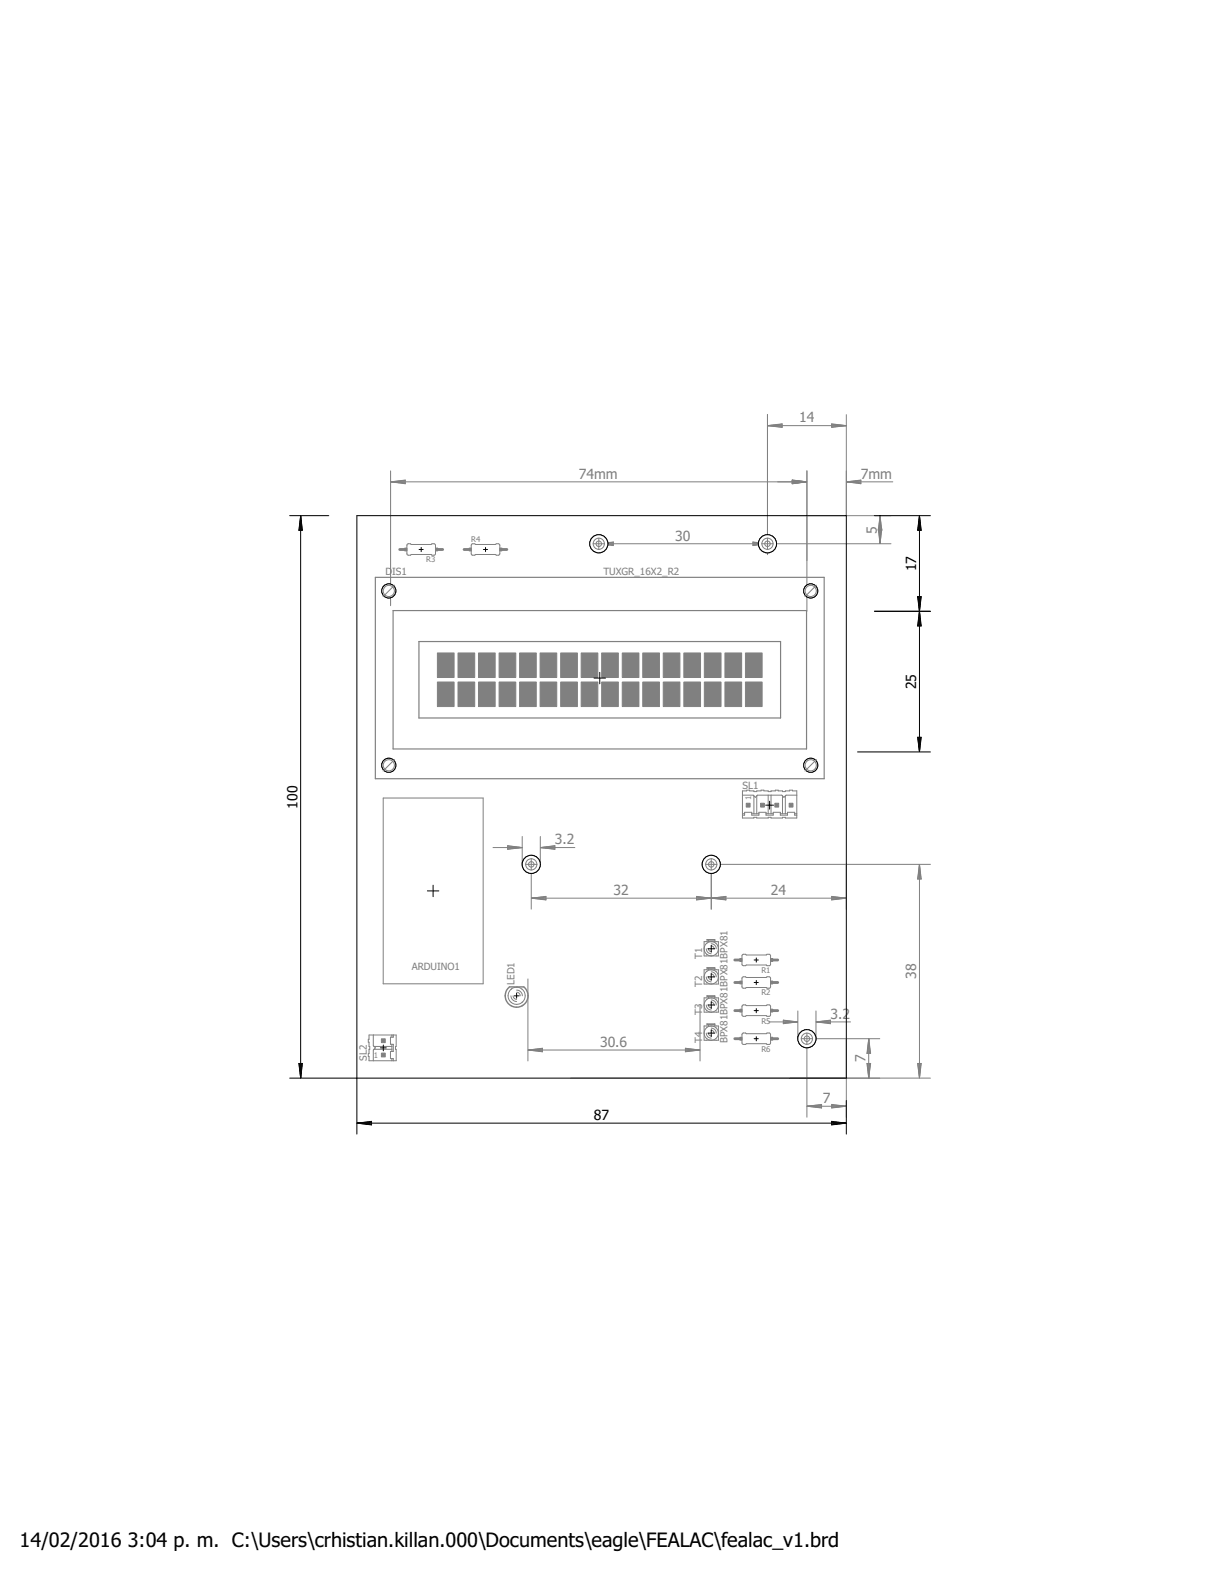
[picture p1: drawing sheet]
<svg xmlns="http://www.w3.org/2000/svg" width="216mm" height="279mm" viewBox="0 0 216 279" stroke-linecap="round" stroke-linejoin="round" font-family="sans-serif">
<path d="M66.7 102.6h79.8v35.8h-79.8zM69.8 108.5h73.5v24.6h-73.5zM74.4 114h64.3v13.6h-64.3z" fill="none" stroke="#808080" stroke-width=".21"/>
<g fill="#808080" stroke="#808080" stroke-width=".18">
<path d="M77.7 116.1h3v4.3h-3z"/>
<path d="M77.7 121.2h3v4.4h-3z"/>
<path d="M81.4 116.1h2.9v4.3h-2.9z"/>
<path d="M81.4 121.2h2.9v4.4h-2.9z"/>
<path d="M85 116.1h3v4.3h-3z"/>
<path d="M85 121.2h3v4.4h-3z"/>
<path d="M88.7 116.1h3v4.3h-3z"/>
<path d="M88.7 121.2h3v4.4h-3z"/>
<path d="M92.3 116.1h3v4.3h-3z"/>
<path d="M92.3 121.2h3v4.4h-3z"/>
<path d="M96 116.1h2.9v4.3h-2.9z"/>
<path d="M96 121.2h2.9v4.4h-2.9z"/>
<path d="M99.6 116.1h3v4.3h-3z"/>
<path d="M99.6 121.2h3v4.4h-3z"/>
<path d="M103.3 116.1h2.9v4.3h-2.9z"/>
<path d="M103.3 121.2h2.9v4.4h-2.9z"/>
<path d="M106.9 116.1h3v4.3h-3z"/>
<path d="M106.9 121.2h3v4.4h-3z"/>
<path d="M110.6 116.1h2.9v4.3h-2.9z"/>
<path d="M110.6 121.2h2.9v4.4h-2.9z"/>
<path d="M114.2 116.1h3v4.3h-3z"/>
<path d="M114.2 121.2h3v4.4h-3z"/>
<path d="M117.9 116.1h2.9v4.3h-2.9z"/>
<path d="M117.9 121.2h2.9v4.4h-2.9z"/>
<path d="M121.5 116.1h3v4.3h-3z"/>
<path d="M121.5 121.2h3v4.4h-3z"/>
<path d="M125.2 116.1h2.9v4.3h-2.9z"/>
<path d="M125.2 121.2h2.9v4.4h-2.9z"/>
<path d="M128.8 116.1h3v4.3h-3z"/>
<path d="M128.8 121.2h3v4.4h-3z"/>
<path d="M132.5 116.1h2.9v4.3h-2.9z"/>
<path d="M132.5 121.2h2.9v4.4h-2.9z"/>
<path d="M71.9 97.4h.4v.5h-.4z"/>
<path d="M77.4 97.4h.4v.5h-.4z"/>
<path d="M88.8 97.4h.4v.5h-.4z"/>
<path d="M83.4 97.4h.3v.5h-.3z"/>
<path d="M131.5 170.4h.3v.5h-.3z"/>
<path d="M136.9 170.4h.4v.5h-.4z"/>
<path d="M131.5 174.4h.3v.5h-.3z"/>
<path d="M136.9 174.4h.4v.5h-.4z"/>
<path d="M131.5 179.4h.3v.5h-.3z"/>
<path d="M136.9 179.4h.4v.5h-.4z"/>
<path d="M131.5 184.4h.3v.5h-.3z"/>
<path d="M136.9 184.4h.4v.5h-.4z"/>
<path d="M132.6 142.8h.7v.6h-.7z"/>
<path d="M135.1 142.8h.7v.6h-.7z"/>
<path d="M137.7 142.8h.7v.6h-.7z"/>
<path d="M140.2 142.8h.7v.6h-.7z"/>
<path d="M67.8 187.2h.7v.7h-.7z"/>
<path d="M67.8 184.6h.7v.7h-.7z"/>
</g>
<g fill="none" stroke="#808080" stroke-width=".18">
<path d="M136.4 73.7v24.9M136.4 75.6h13.9M136.4 75.6l2.6-.3v.7zM136.4 75.6l2.6 .2M136.4 75.6l2.6 .3M139 75.5l-2.6 .1M139 75.4l-2.6 .2M147.8 75.3l2.5 .3-2.5 .4zM147.8 75.5l2.5 .1M147.8 75.4l2.5 .2M150.3 75.6l-2.5 .2M150.3 75.6l-2.5 .3"/>
<path d="M150.4 73.7v18M69.4 83.7v24M69.5 85.6h73.8M69.5 85.6l2.5-.3v.7zM69.5 85.6l2.5 .2M69.5 85.6l2.5 .3M72 85.5l-2.5 .1M72 85.4l-2.5 .2M72.4 96.7l.5-.1 .2 .2h3.5l.2-.2 .4 .1 .2 .2v1.6l-.3 .2h-.3l-.2-.1h-3.5l-.2 .1h-.4l-.2-.3zM83.8 96.7l.6-.1 .1 .2h3.6l.1-.2 .4 .1 .2 .2v1.6l-.2 .2h-.4l-.1-.1h-3.6l-.1 .1h-.5l-.2-.3zM106.4 96.6h.1M106.5 96.6h29.8"/>
<path d="M106.5 96.6l2.5-.3v.7zM106.5 96.6l2.5 .2M106.5 96.6l2.5 .3M109 96.5l-2.5 .1M109 96.4l-2.5 .2M133.8 96.3l2.5 .3-2.5 .4zM133.8 96.5l2.5 .1M133.8 96.4l2.5 .2M136.3 96.6l-2.5 .2M136.3 96.6l-2.5 .3M136.4 96.6h21.9M140.4 91.7h17.9"/>
<path d="M140.8 85.3l2.5 .3-2.5 .4zM140.8 85.5l2.5 .1M140.8 85.4l2.5 .2M143.3 85.6l-2.5 .2M143.3 85.6l-2.5 .3M143.4 83.7v24.9M150.5 85.6h8.1M150.5 85.6l2.5-.3v.7zM150.5 85.6l2.5 .2M150.5 85.6l2.5 .3M153 85.5l-2.5 .1M153 85.4l-2.5 .2"/>
<path d="M156.1 94h.6l-.3 2.6zM156.1 94l.3 2.6M156.3 94l.1 2.6M156.4 91.7v4.9M156.4 91.7l.3 2.6h-.6zM156.4 91.7l-.1 2.6M156.4 91.7l.1 2.6M156.4 91.7l-.3 2.6M156.4 91.7l.2 2.6M156.5 94l-.1 2.6M156.6 94l-.2 2.6M68.1 141.8h17.8v33.1h-17.8z"/>
<path d="M87.6 150.6h5.1M90.2 150.3l2.5 .3-2.5 .4zM90.2 150.5l2.5 .1M90.2 150.4l2.5 .2M92.7 150.6l-2.5 .2M92.7 150.6l-2.5 .3M92.8 148.7v4.9M94.1 153.6h.6M94.4 153.3v8.3M94.5 159.6h31.8M94.5 159.6l2.5-.3v.7zM94.5 159.6l2.5 .2"/>
<path d="M94.5 159.6l2.5 .3M96 148.7v4.9M96.1 150.6h6.1M96.1 150.6l2.5-.3v.7zM96.1 150.6l2.5 .2M96.1 150.6l2.5 .3M97 159.5l-2.5 .1M97 159.4l-2.5 .2M98.6 150.5l-2.5 .1M98.6 150.4l-2.5 .2M123.8 159.3l2.5 .3-2.5 .4zM123.8 159.5l2.5 .1"/>
<path d="M123.8 159.4l2.5 .2M126.3 159.6l-2.5 .2M126.3 159.6l-2.5 .3M126.4 159.6h23.9M126.4 159.6l2.6-.3v.7zM126.4 159.6l2.6 .2M126.4 159.6l2.6 .3M129 159.5l-2.6 .1M129 159.4l-2.6 .2M131.9 141.3h1.9l.4 .4 .4-.4h4.3l.4 .4 .4-.4h1.9M131.9 140.6h.8v-.2l1.3 .2v.1l1.2-.1v-.2l1.3 .2v.1l1.3-.1v-.2l1.2 .2v.1l1.3-.1v-.2l1.3 .2v4.8h-2v-.1h-.6v.1h-2v-.1h-.5v.1h-2v-.1h-.5v.1h-2.1zM131.9 144.9h.4v-.5h1.3v.5h1.3v-.5h1.2v.5h1.3v-.5h1.3v.5h1.2v-.5h1.3v.5h.4"/>
<path d="M131.9 144.6h.4M133.6 144.6h1.3M134 141.5v3.1M134.5 141.5v3.1M136.1 144.6h1.3M136.5 141.3v3.3M137 141.3v3.3M138.7 144.6h1.2M139 141.5v3.1M139.6 141.5v3.1M141.2 144.6h.4M147.8 159.3l2.5 .3-2.5 .4z"/>
<path d="M147.8 159.5l2.5 .1M147.8 159.4l2.5 .2M150.3 159.6l-2.5 .2M150.3 159.6l-2.5 .3M150.4 153.6v8M163.4 153.7v37.9M163.4 153.7l.3 2.5h-.7zM163.4 153.7l-.2 2.5M163.4 153.7l.1 2.5M163.4 153.7l-.3 2.5M163.4 153.7l.2 2.5M165.3 153.6h-38.9v8"/>
<path d="M90.8 177v.2a1.04 1.04 0 0 0 1 .8M90.9 175.7a1.54 1.54 0 0 0 0 2.5M91.2 177l.1 .4 .5 .2M91.8 176.4l.4 .1 .2 .5M91.8 176a1.01 1.01 0 0 1 1 1M92.7 175.8a1.5 1.5 0 0 1 0 2.4M92.8 175.8a1.56 1.56 0 0 0-2 0M92.8 178.1l-.4 .3a1.49 1.49 0 0 1-1.6-.2M93.8 174v14.6M124.4 178.6v10M125.1 167.4h2.6v2.5h-2.6zM125.1 172.4h2.6v2.5h-2.6z"/>
<path d="M125.1 177.4h2.6v2.5h-2.6zM125.5 168.6l.3 .6 .6 .3M125.5 173.6v.3a.83 .83 0 0 0 .9 .6M125.5 178.6l.3 .7 .6 .2M125.6 169.6a1.23 1.23 0 0 0 1.6 0M125.6 174.6a1.23 1.23 0 0 0 1.6 0M125.6 179.6l.2 .1a1.25 1.25 0 0 0 1.4-.1M125.6 172.7a1.26 1.26 0 0 1 1.6 0M125.6 172.6a1.26 1.26 0 0 0 0 2M125.9 168.6l.2 .4 .3 .1M125.9 173.6l.2 .4 .3 .1M125.9 178.6l.1 .3 .4 .2"/>
<path d="M125.9 167.1v.3M125.9 172.1v.3M125.9 177.1v.3M126.4 168.1l.3 .1 .2 .4M126.4 167.7l.6 .3 .3 .6M126.4 173.1l.3 .1 .2 .4M126.4 172.7l.6 .3 .3 .6M126.4 178.1l.4 .2 .1 .3M126.4 177.7l.6 .3 .3 .6M127 167.1h-1.4v-.1h1.4v.4M127 172.1h-1.4v-.1h1.4v.4M127 177.1h-1.4v-.1h1.4v.4"/>
<path d="M127.2 167.6a1.3 1.3 0 0 1 0 2M127.2 172.6a1.3 1.3 0 0 1 0 2M127.2 177.6a1.3 1.3 0 0 1 0 2M127.2 167.7a1.27 1.27 0 0 0-1.8 .1 1.27 1.27 0 0 0 .2 1.8M127.2 177.7a1.27 1.27 0 0 0-1.8 .1 1.27 1.27 0 0 0 .2 1.8M131.9 173.8l.2-.2h.4l.1 .1h3.6l.1-.1h.5l.1 .3v1.6l-.2 .1h-.4l-.1-.1h-3.6l-.1 .1h-.5l-.2-.2zM131.9 169.7l.6-.1 .1 .1h3.6l.1-.1h.5l.1 .3v1.6l-.2 .1h-.4l-.1-.1h-3.6l-.1 .1h-.5l-.2-.2zM131.9 178.7l.6-.1 .1 .1h3.6l.1-.1h.5l.1 .3v1.6l-.2 .1h-.4l-.1-.1h-3.6l-.1 .1h-.5l-.2-.2zM141.8 179.7v4.9M145 179.7v4.9M65.6 184h4.8v2h-.1v.5h.1v2h-4.8v-.7h-.2l.2-1.3h.1l-.1-1.3h-.2zM66.3 184v1.9l.4 .3-.4 .4v1.9"/>
<path d="M66.5 186.5h3.1M66.5 186h3.1M69.6 184v.3M69.6 185.6v1.3M69.6 188.2v.3M69.9 184v.3h-.5v1.3h.5v1.3h-.5v1.3h.5v.3M93.9 186.6h30.4M93.9 186.6l2.5-.3v.6zM93.9 186.6l2.5 .2M93.9 186.6l2.5 .3M96.4 186.5l-2.5 .1M96.4 186.4l-2.5 .2"/>
<path d="M101.4 191.6h63.9M121.8 186.3l2.5 .3-2.5 .3zM121.8 186.5l2.5 .1M121.8 186.4l2.5 .2M124.3 186.6l-2.5 .2M124.3 186.6l-2.5 .3M125.1 182.4h2.6v2.5h-2.6zM125.5 183.6l.3 .7 .6 .2M125.6 184.6l.8 .3 .8-.3M125.9 183.6l.2 .4 .3 .1M125.9 182.1v.3M126.4 183.1l.4 .2 .1 .3"/>
<path d="M126.4 182.7l.6 .3 .3 .6M127 182.1h-1.4v-.1h1.4v.4M127.2 182.6a1.3 1.3 0 0 1 0 2M127.2 182.7a1.27 1.27 0 0 0-1.8 .1 1.27 1.27 0 0 0 .2 1.8M132 183.6h.5l.1 .1h3.6l.1-.1h.5l.1 .3v1.6l-.2 .1h-.4l-.1-.1h-3.6l-.1 .1h-.5l-.2-.2v-1.5zM136.6 181.6h5.1M139.2 181.3l2.5 .3-2.5 .3zM139.2 181.5l2.5 .1M139.2 181.4l2.5 .2M141.7 181.6l-2.5 .2M141.7 181.6l-2.5 .3M143.1 184.6h13.2"/>
<path d="M143.4 184.3v14.3M143.4 196.6h6.9M143.4 196.6l2.6-.3v.6zM143.4 196.6l2.6 .1M143.4 196.6l2.6 .3M145.1 181.6h6M145.1 181.6l2.5-.3v.6zM145.1 181.6l2.5 .2M145.1 181.6l2.5 .3M146 196.5l-2.6 .1M146 196.4l-2.6 .2M147.6 181.5l-2.5 .1"/>
<path d="M147.6 181.4l-2.5 .2M147.8 196.3l2.5 .3-2.5 .3zM147.8 196.5l2.5 .1M147.8 196.4l2.5 .2M150.3 196.6l-2.5 .1M150.3 196.6l-2.5 .3M150.4 184.6v14M154.1 189h.6l-.3 2.6zM154.1 189l.3 2.6M154.2 189l.2 2.6M154.4 184.7v6.9M154.4 184.7l.3 2.5h-.6z"/>
<path d="M154.4 184.7l-.2 2.5M154.4 184.7l.1 2.5M154.4 184.7l-.3 2.5M154.4 184.7l.2 2.5M154.5 189l-.1 2.6M154.6 189l-.2 2.6M163 189h.7l-.3 2.6zM163.1 189l.3 2.6M163.2 189l.2 2.6M163.5 189l-.1 2.6M163.6 189l-.2 2.6"/>
</g>
<path d="M90.5 175.4a2.02 2.02 0 0 0-.3 2.8 2.02 2.02 0 0 0 2.7 .5M90.5 175.4h2.6M93.1 175.4a2.04 2.04 0 0 1-.3 3.4" fill="none" stroke="#808080" stroke-width=".25"/>
<path d="M71 97.7h.9M77.8 97.7h.9M82.5 97.7h.9M89.2 97.7h.9M130.6 170.6h.9M130.6 174.6h.9M130.6 179.6h.9M137.3 170.6h.9M137.3 174.6h.9M137.3 179.6h.9M130.6 184.6h.9M137.3 184.6h.9" fill="none" stroke="#808080" stroke-width=".51"/>
<g fill="none" stroke="#000" stroke-width=".18">
<path d="M51.5 91.7h6.9M53.4 91.7v99.9M53.4 91.7l.3 2.6h-.6zM53.4 91.7l-.1 2.6M53.4 91.7l.2 2.6M53.4 91.7l-.3 2.6M53.4 91.7l.3 2.6M74.5 97.7h.7M74.8 97.3v.7M85.9 97.7h.7M86.3 97.3v.7M155.4 91.7h9.9"/>
<path d="M163.4 91.7l.3 2.6h-.7zM163.4 91.7v16.9M163.4 91.7l-.2 2.6M163.4 91.7l.1 2.6M163.4 91.7l-.3 2.6M163.4 91.7l.2 2.6M106.6 119.5v2M155.4 108.6h9.9M163 106h.7l-.3 2.6zM163.1 106l.3 2.6M163.2 106l.2 2.6M163.4 108.7v24.9"/>
<path d="M163.4 108.7l.3 2.6h-.7zM163.4 108.7l-.2 2.6M163.4 108.7l.1 2.6M163.4 108.7l-.3 2.6M163.4 108.7l.2 2.6M163.5 106l-.1 2.6M163.6 106l-.2 2.6M105.6 120.5h2M152.4 133.6h12.9M163 131h.7l-.3 2.6zM163.1 131l.3 2.6M163.2 131l.2 2.6"/>
<path d="M163.5 131l-.1 2.6M163.6 131l-.2 2.6M75.9 158.3h2.1M77 157.3v2.1M136.1 143.1h1.4M136.8 142.4v1.4M91.4 177h.8M91.8 176.6v.8M125.8 168.6h1.2M125.8 173.6h1.2M125.8 178.6h1.2M126.4 168v1.2"/>
<path d="M126.4 173v1.2M126.4 178v1.2M134 170.6h.7M134 174.6h.7M134 179.6h.7M134.4 170.3v.7M134.4 174.3v.7M134.4 179.3v.7M51.5 191.6h98.9v-99.9h-87v109.9M53.1 189h.6l-.3 2.6zM53.1 189l.3 2.6M53.3 189l.1 2.6"/>
<path d="M53.6 189l-.2 2.6M53.7 189l-.3 2.6M63.5 199.6h86.8M63.5 199.6l2.5-.3v.6zM63.5 199.6l2.5 .1M63.5 199.6l2.5 .3M66 199.5l-2.5 .1M66 199.4l-2.5 .2M67.6 186.2h1M68.1 185.7v1.1M125.8 183.6h1.2M126.4 183v1.2"/>
<path d="M134 184.6h.7M134.4 184.3v.7M147.8 199.3l2.5 .3-2.5 .3zM147.8 199.5l2.5 .1M147.8 199.4l2.5 .2M150.3 199.6l-2.5 .1M150.3 199.6l-2.5 .3M150.4 195.6v6"/>
<circle cx="106.4" cy="96.6" r="1.61"/>
</g>
<circle cx="106.4" cy="96.6" r="1.61" fill="#fff" stroke="#000" stroke-width=".18"/>
<circle cx="136.4" cy="96.6" r="1.61" fill="none" stroke="#000" stroke-width=".18"/>
<circle cx="136.4" cy="96.6" r="1.61" fill="#fff" stroke="#000" stroke-width=".18"/>
<circle cx="143.4" cy="184.6" r="1.61" fill="none" stroke="#000" stroke-width=".18"/>
<circle cx="143.4" cy="184.6" r="1.61" fill="#fff" stroke="#000" stroke-width=".18"/>
<circle cx="94.4" cy="153.6" r="1.61" fill="none" stroke="#000" stroke-width=".18"/>
<circle cx="94.4" cy="153.6" r="1.61" fill="#fff" stroke="#000" stroke-width=".18"/>
<circle cx="126.4" cy="153.6" r="1.61" fill="none" stroke="#000" stroke-width=".18"/>
<circle cx="126.4" cy="153.6" r="1.61" fill="#fff" stroke="#000" stroke-width=".18"/>
<circle cx="69.1" cy="136" r="1.25" fill="none" stroke="#000" stroke-width=".18"/>
<circle cx="69.1" cy="136" r="1.25" fill="#fff" stroke="#000" stroke-width=".18"/>
<circle cx="144.1" cy="136" r="1.25" fill="none" stroke="#000" stroke-width=".18"/>
<circle cx="144.1" cy="136" r="1.25" fill="#fff" stroke="#000" stroke-width=".18"/>
<circle cx="69.1" cy="105" r="1.25" fill="none" stroke="#000" stroke-width=".18"/>
<circle cx="69.1" cy="105" r="1.25" fill="#fff" stroke="#000" stroke-width=".18"/>
<circle cx="144.1" cy="105" r="1.25" fill="none" stroke="#000" stroke-width=".18"/>
<circle cx="144.1" cy="105" r="1.25" fill="#fff" stroke="#000" stroke-width=".18"/>
<g fill="none" stroke="#808080" stroke-width=".18">
<path d="M105.4 96.6h2M106.4 95.6v2.1M135.4 96.6h2M136.4 95.6v2.1M70.1 104l-2 2M145.1 104l-2.1 2M70.1 135l-2 2M145.1 135l-2.1 2M93.4 153.6h2M94.4 152.6v2M125.4 153.6h2M126.4 152.6v2"/>
<path d="M142.4 184.6h2M143.4 183.6v2"/>
<circle cx="106.4" cy="96.6" r=".99"/>
<circle cx="106.4" cy="96.6" r=".49"/>
<circle cx="136.4" cy="96.6" r=".99"/>
<circle cx="136.4" cy="96.6" r=".49"/>
<circle cx="69.1" cy="105" r=".99"/>
<circle cx="144.1" cy="105" r=".99"/>
<circle cx="69.1" cy="136" r=".99"/>
<circle cx="144.1" cy="136" r=".99"/>
<circle cx="94.4" cy="153.6" r=".99"/>
<circle cx="94.4" cy="153.6" r=".49"/>
<circle cx="126.4" cy="153.6" r=".99"/>
<circle cx="126.4" cy="153.6" r=".49"/>
<circle cx="143.4" cy="184.6" r=".99"/>
<circle cx="143.4" cy="184.6" r=".49"/>
</g>
<g font-size="3.5">
<text x="3.5" y="274.9">14/02/2016</text>
<text x="22.7" y="274.9">3:04 p. m. C:\Users\crhistian.killan.000\Documents\eagle\FEALAC\fealac_v1.brd</text>
</g>
<g font-size="2.5" fill="#808080">
<text x="142" y="75.1">14</text>
<text x="102.9" y="85.1">74mm</text>
<text x="153" y="85.1">7mm</text>
<text x="155.8" y="94.8" transform="rotate(-90 155.8 94.8)">5</text>
<text x="120" y="96.1">30</text>
<text x="98.6" y="150.1">3.2</text>
<text x="109" y="159.1">32</text>
<text x="137" y="159.1">24</text>
<text x="162.8" y="174" transform="rotate(-90 162.8 174)">38</text>
<text x="147.6" y="181.1">3.2</text>
<text x="106.6" y="186">30.6</text>
<text x="153.8" y="188.8" transform="rotate(-90 153.8 188.8)">7</text>
<text x="146.2" y="196">7</text>
</g>
<g font-size="2.5">
<text x="162.8" y="101.5" transform="rotate(-90 162.8 101.5)">17</text>
<text x="162.8" y="122.5" transform="rotate(-90 162.8 122.5)">25</text>
<text x="52.8" y="143.7" transform="rotate(-90 52.8 143.7)">100</text>
<text x="105.5" y="199">87</text>
</g>
<g font-size="1.8" fill="#808080">
<text x="68.5" y="102.1">D</text>
<text x="69.7" y="102.1">IS1</text>
<text x="107.2" y="102.1">TUXGR_16X2_R2</text>
<text x="131.9" y="140.2">SL1</text>
<text x="73.2" y="172.3">ARDUINO1</text>
<text x="124.8" y="170.4" transform="rotate(-90 124.8 170.4)">T1</text>
<text x="91.4" y="175.1" transform="rotate(-90 91.4 175.1)">LED1</text>
<text x="124.8" y="175.4" transform="rotate(-90 124.8 175.4)">T2</text>
<text x="124.8" y="185.4" transform="rotate(-90 124.8 185.4)">T4</text>
<text x="124.8" y="180.4" transform="rotate(-90 124.8 180.4)">T3</text>
<text x="129.3" y="185.4" transform="rotate(-90 129.3 185.4)">BPX81BPX81BPX81BPX81</text>
<text x="65.2" y="188.5" transform="rotate(-90 65.2 188.5)">SL2</text>
</g>
<g font-size="1.4" fill="#808080">
<text x="75.7" y="100">R3</text>
<text x="83.7" y="96.4">R4</text>
<text x="133.5" y="142.2" transform="rotate(-90 133.5 142.2)">1</text>
<text x="135.3" y="172.9">R1</text>
<text x="135.3" y="176.9">R2</text>
<text x="135.3" y="181.9">R5</text>
<text x="66.4" y="188">1</text>
<text x="135.3" y="186.9">R6</text>
</g>
</svg>
